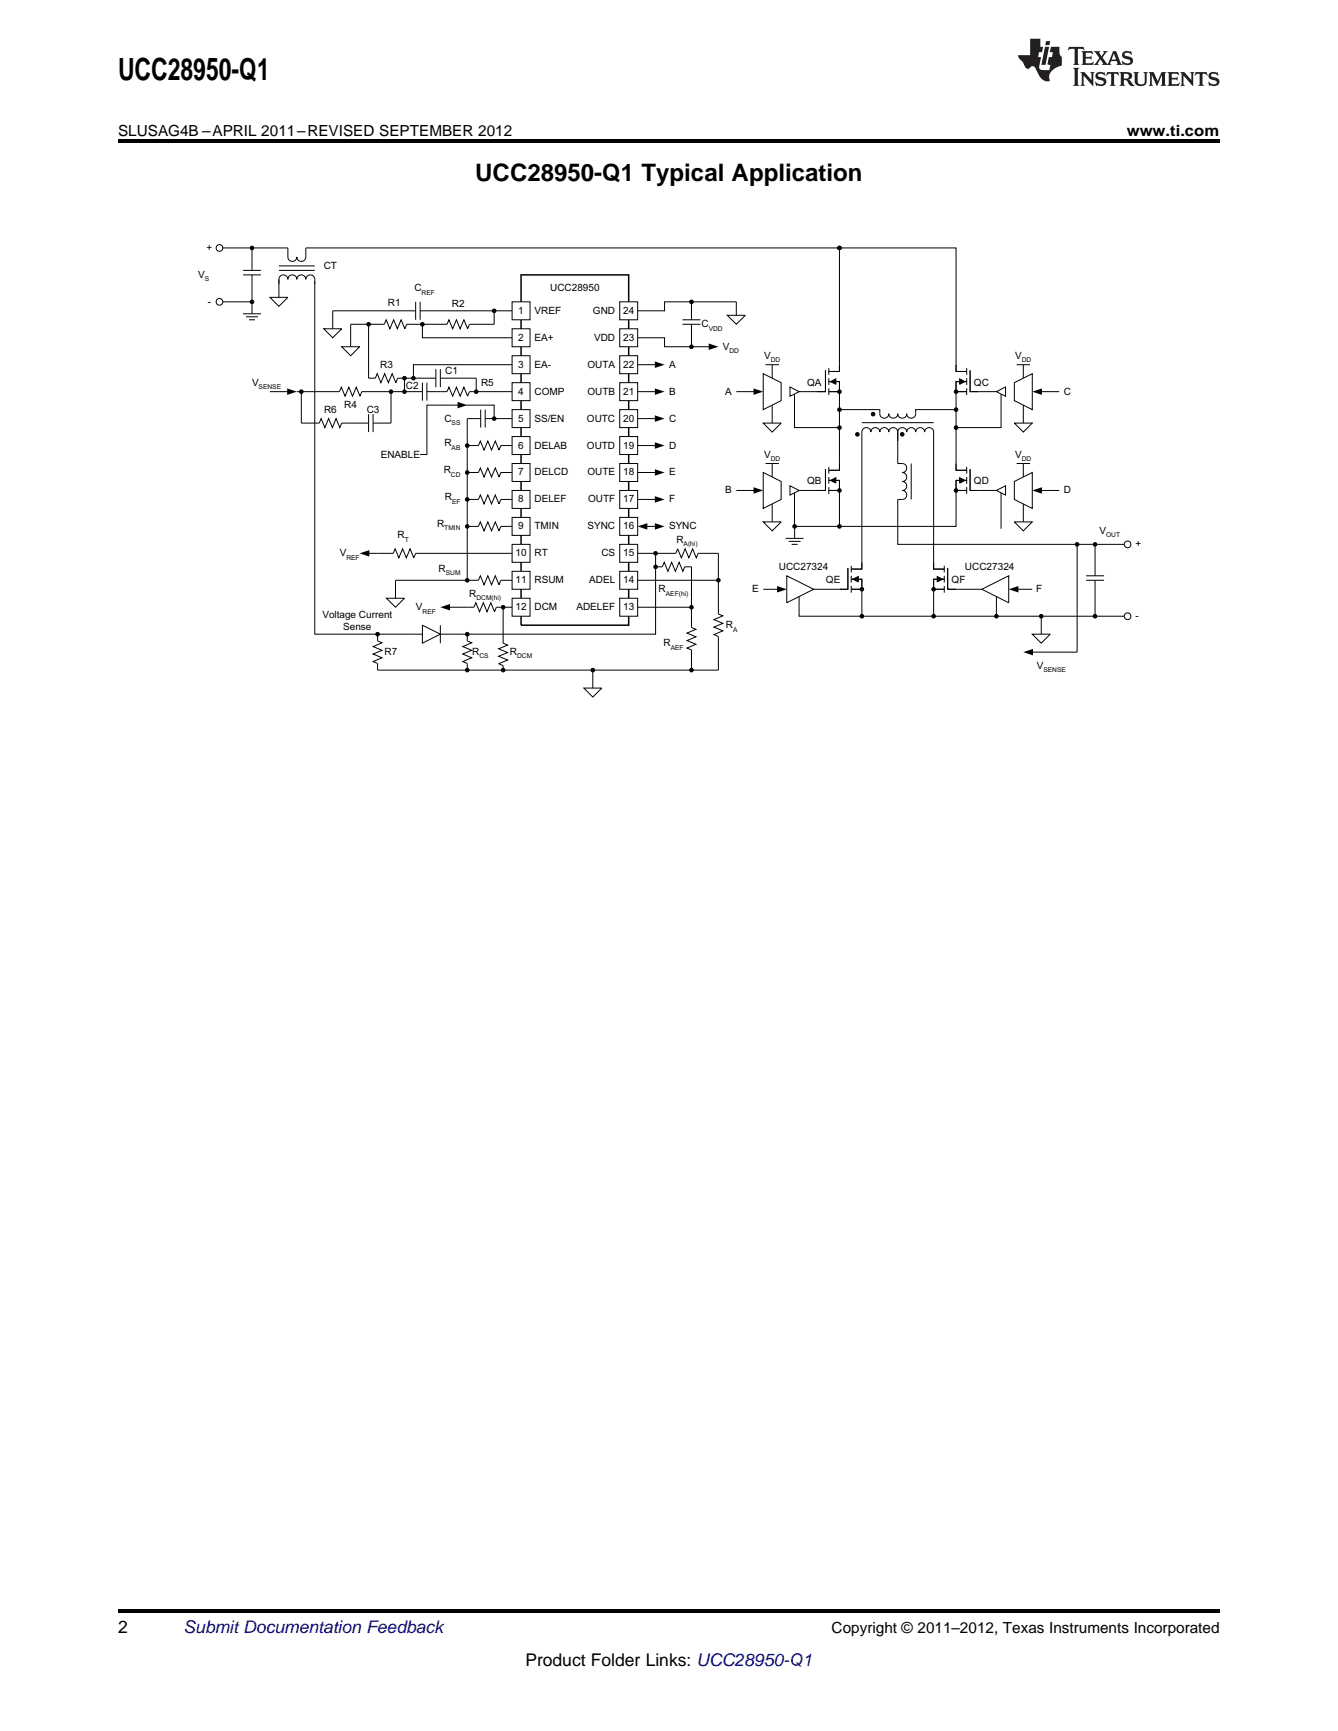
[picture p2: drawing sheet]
<svg xmlns="http://www.w3.org/2000/svg" width="216mm" height="279mm" viewBox="0 0 216 279" stroke-linecap="round" stroke-linejoin="round" font-family="sans-serif">
<path d="M84.1 44.4h17.3v56.5h-17.3z" fill="none" stroke="#010202" stroke-width=".24"/>
<path d="M82.6 48.7h2.9v2.9h-2.9z" fill-rule="evenodd" fill="#fff"/>
<path d="M82.6 48.7h2.9v2.9h-2.9z" fill="none" stroke="#010202" stroke-width=".16"/>
<path d="M82.6 53.1h2.9v2.9h-2.9z" fill-rule="evenodd" fill="#fff"/>
<path d="M82.6 53.1h2.9v2.9h-2.9z" fill="none" stroke="#010202" stroke-width=".16"/>
<path d="M82.6 57.4h2.9v2.9h-2.9z" fill-rule="evenodd" fill="#fff"/>
<path d="M82.6 57.4h2.9v2.9h-2.9z" fill="none" stroke="#010202" stroke-width=".16"/>
<path d="M82.6 61.8h2.9v2.9h-2.9z" fill-rule="evenodd" fill="#fff"/>
<path d="M82.6 61.8h2.9v2.9h-2.9z" fill="none" stroke="#010202" stroke-width=".16"/>
<path d="M82.6 66.1h2.9v2.9h-2.9z" fill-rule="evenodd" fill="#fff"/>
<path d="M82.6 66.1h2.9v2.9h-2.9z" fill="none" stroke="#010202" stroke-width=".16"/>
<path d="M82.6 70.5h2.9v2.9h-2.9z" fill-rule="evenodd" fill="#fff"/>
<path d="M82.6 70.5h2.9v2.9h-2.9z" fill="none" stroke="#010202" stroke-width=".16"/>
<path d="M82.6 74.8h2.9v2.9h-2.9z" fill-rule="evenodd" fill="#fff"/>
<path d="M82.6 74.8h2.9v2.9h-2.9z" fill="none" stroke="#010202" stroke-width=".16"/>
<path d="M82.6 79.2h2.9v2.9h-2.9z" fill-rule="evenodd" fill="#fff"/>
<path d="M82.6 79.2h2.9v2.9h-2.9z" fill="none" stroke="#010202" stroke-width=".16"/>
<path d="M82.6 83.5h2.9v2.9h-2.9z" fill-rule="evenodd" fill="#fff"/>
<path d="M82.6 83.5h2.9v2.9h-2.9z" fill="none" stroke="#010202" stroke-width=".16"/>
<path d="M82.6 87.9h2.9v2.9h-2.9z" fill-rule="evenodd" fill="#fff"/>
<path d="M82.6 87.9h2.9v2.9h-2.9z" fill="none" stroke="#010202" stroke-width=".16"/>
<path d="M82.6 92.2h2.9v2.9h-2.9z" fill-rule="evenodd" fill="#fff"/>
<path d="M82.6 92.2h2.9v2.9h-2.9z" fill="none" stroke="#010202" stroke-width=".16"/>
<path d="M82.6 96.6h2.9v2.9h-2.9z" fill-rule="evenodd" fill="#fff"/>
<path d="M75.4 71.9h1.8l.3-.7 .6 1.4 .6-1.4 .6 1.4 .6-1.4 .6 1.4 .3-.7h1.8M75.4 76.3h1.8l.3-.8 .6 1.5 .6-1.5 .6 1.5 .6-1.5 .6 1.5 .3-.7h1.8M82.6 96.6h2.9v2.9h-2.9z" fill="none" stroke="#010202" stroke-width=".16"/>
<path d="M100 48.7h2.9v2.9h-2.9z" fill-rule="evenodd" fill="#fff"/>
<path d="M100 48.7h2.9v2.9h-2.9z" fill="none" stroke="#010202" stroke-width=".16"/>
<path d="M100 53.1h2.9v2.9h-2.9z" fill-rule="evenodd" fill="#fff"/>
<path d="M100 53.1h2.9v2.9h-2.9z" fill="none" stroke="#010202" stroke-width=".16"/>
<path d="M100 57.4h2.9v2.9h-2.9z" fill-rule="evenodd" fill="#fff"/>
<path d="M100 57.4h2.9v2.9h-2.9z" fill="none" stroke="#010202" stroke-width=".16"/>
<path d="M100 61.8h2.9v2.9h-2.9z" fill-rule="evenodd" fill="#fff"/>
<path d="M100 61.8h2.9v2.9h-2.9z" fill="none" stroke="#010202" stroke-width=".16"/>
<path d="M100 66.1h2.9v2.9h-2.9z" fill-rule="evenodd" fill="#fff"/>
<path d="M100 66.1h2.9v2.9h-2.9z" fill="none" stroke="#010202" stroke-width=".16"/>
<path d="M100 70.5h2.9v2.9h-2.9z" fill-rule="evenodd" fill="#fff"/>
<path d="M100 70.5h2.9v2.9h-2.9z" fill="none" stroke="#010202" stroke-width=".16"/>
<path d="M100 74.8h2.9v2.9h-2.9z" fill-rule="evenodd" fill="#fff"/>
<path d="M100 74.8h2.9v2.9h-2.9z" fill="none" stroke="#010202" stroke-width=".16"/>
<path d="M100 79.2h2.9v2.9h-2.9z" fill-rule="evenodd" fill="#fff"/>
<path d="M100 79.2h2.9v2.9h-2.9z" fill="none" stroke="#010202" stroke-width=".16"/>
<path d="M100 83.5h2.9v2.9h-2.9z" fill-rule="evenodd" fill="#fff"/>
<path d="M100 83.5h2.9v2.9h-2.9z" fill="none" stroke="#010202" stroke-width=".16"/>
<path d="M100 87.9h2.9v2.9h-2.9z" fill-rule="evenodd" fill="#fff"/>
<path d="M100 87.9h2.9v2.9h-2.9z" fill="none" stroke="#010202" stroke-width=".16"/>
<path d="M100 92.2h2.9v2.9h-2.9z" fill-rule="evenodd" fill="#fff"/>
<path d="M100 92.2h2.9v2.9h-2.9z" fill="none" stroke="#010202" stroke-width=".16"/>
<path d="M100 96.6h2.9v2.9h-2.9z" fill-rule="evenodd" fill="#fff"/>
<path d="M60.9 89.3h2.6l.3-.7 .6 1.4 .6-1.4 .6 1.4 .6-1.4 .6 1.4 .3-.7h15.5M75.4 80.6h1.8l.3-.7 .6 1.4 .6-1.4 .6 1.4 .6-1.4 .6 1.4 .3-.7h1.8M75.4 85h1.8l.3-.8 .6 1.5 .6-1.5 .6 1.5 .6-1.5 .6 1.5 .3-.7h1.8M75.4 93.7h1.8l.3-.8 .6 1.5 .6-1.5 .6 1.5 .6-1.5 .6 1.5 .3-.7h1.8M75.4 98h1.1l.3-.7 .6 1.4 .6-1.4 .6 1.4 .6-1.4 .6 1.4 .3-.7h1.1M100 96.6h2.9v2.9h-2.9z" fill="none" stroke="#010202" stroke-width=".16"/>
<circle cx="81.2" cy="98" r=".29" fill="#010202"/>
<g fill="none" stroke="#010202" stroke-width=".16">
<path d="M72.5 98h2.9M81.2 98h1.4"/>
<circle cx="81.2" cy="98" r=".29"/>
</g>
<path d="M71.1 98l1.5-.5v1z" fill="#010202"/>
<path d="M81.2 98v5.8l.7 .3-1.4 .6 1.4 .6-1.4 .6 1.4 .6-1.4 .6 .7 .3v.8" fill="none" stroke="#010202" stroke-width=".16"/>
<circle cx="81.2" cy="108.2" r=".29" fill="#010202"/>
<circle cx="81.2" cy="108.2" r=".29" fill="none" stroke="#010202" stroke-width=".16"/>
<circle cx="75.4" cy="102.4" r=".29" fill="#010202"/>
<g fill="none" stroke="#010202" stroke-width=".16">
<path d="M66.7 102.4h5.8"/>
<circle cx="75.4" cy="102.4" r=".29"/>
</g>
<path d="M68.2 100.9l2.9 1.5-2.9 1.4z" fill="#fff"/>
<path d="M68.2 100.9l2.9 1.5-2.9 1.4zM71.1 100.9v2.9" fill="none" stroke="#010202" stroke-width=".16"/>
<circle cx="60.9" cy="102.4" r=".29" fill="#010202"/>
<g fill="none" stroke="#010202" stroke-width=".16">
<path d="M60.9 102.4v1.1l.7 .3-1.4 .6 1.4 .6-1.4 .6 1.4 .6-1.4 .6 .7 .3v1.1M75.4 102.4v1.1l.7 .3-1.4 .6 1.4 .6-1.4 .6 1.4 .6-1.4 .6 .7 .3v1.1"/>
<circle cx="60.9" cy="102.4" r=".29"/>
</g>
<circle cx="75.4" cy="108.2" r=".29" fill="#010202"/>
<g fill="none" stroke="#010202" stroke-width=".16">
<path d="M60.9 108.2h20.3"/>
<circle cx="75.4" cy="108.2" r=".29"/>
</g>
<circle cx="75.4" cy="71.9" r=".29" fill="#010202"/>
<circle cx="75.4" cy="71.9" r=".29" fill="none" stroke="#010202" stroke-width=".16"/>
<circle cx="75.4" cy="76.3" r=".29" fill="#010202"/>
<circle cx="75.4" cy="76.3" r=".29" fill="none" stroke="#010202" stroke-width=".16"/>
<circle cx="75.4" cy="80.6" r=".29" fill="#010202"/>
<circle cx="75.4" cy="80.6" r=".29" fill="none" stroke="#010202" stroke-width=".16"/>
<circle cx="75.4" cy="85" r=".29" fill="#010202"/>
<circle cx="75.4" cy="85" r=".29" fill="none" stroke="#010202" stroke-width=".16"/>
<circle cx="75.4" cy="93.7" r=".29" fill="#010202"/>
<g fill="none" stroke="#010202" stroke-width=".16">
<path d="M75.4 71.9v21.8"/>
<circle cx="75.4" cy="93.7" r=".29"/>
</g>
<circle cx="105.8" cy="89.3" r=".29" fill="#010202"/>
<circle cx="105.8" cy="89.3" r=".29" fill="none" stroke="#010202" stroke-width=".16"/>
<circle cx="105.8" cy="91.5" r=".29" fill="#010202"/>
<g fill="none" stroke="#010202" stroke-width=".16">
<path d="M105.8 91.5v10.9h-30.4M105.8 91.5h1.1l.3-.7 .6 1.4 .6-1.4 .6 1.4 .6-1.4 .6 1.4 .3-.7h1.1M115.9 89.3h-3.2l-.3 .7-.6-1.4-.6 1.4-.6-1.4-.7 1.4-.6-1.4-.3 .7h-3.2v2.2"/>
<circle cx="105.8" cy="91.5" r=".29"/>
</g>
<circle cx="115.9" cy="93.7" r=".29" fill="#010202"/>
<circle cx="115.9" cy="93.7" r=".29" fill="none" stroke="#010202" stroke-width=".16"/>
<circle cx="111.6" cy="98" r=".29" fill="#010202"/>
<g fill="none" stroke="#010202" stroke-width=".16">
<path d="M102.9 93.7h13M102.9 98h8.7M102.9 89.3h2.9M102.9 80.6h2.9M111.6 91.5v9.8l.7 .3-1.4 .6 1.4 .6-1.4 .6 1.4 .6-1.4 .6 .7 .3v3.3M115.9 89.3v9.8l.7 .3-1.4 .6 1.4 .6-1.4 .6 1.4 .6-1.4 .6 .7 .3v5.5"/>
<circle cx="111.6" cy="98" r=".29"/>
</g>
<path d="M105.7 80.1l1.5 .5-1.5 .5z" fill="#010202"/>
<path d="M102.9 76.3h2.9" fill="none" stroke="#010202" stroke-width=".16"/>
<path d="M105.7 75.7l1.5 .6-1.5 .5z" fill="#010202"/>
<path d="M102.9 71.9h2.9" fill="none" stroke="#010202" stroke-width=".16"/>
<path d="M105.7 71.4l1.5 .5-1.5 .5z" fill="#010202"/>
<path d="M102.9 67.6h2.9" fill="none" stroke="#010202" stroke-width=".16"/>
<path d="M105.7 67l1.5 .6-1.5 .5z" fill="#010202"/>
<path d="M102.9 63.2h2.9" fill="none" stroke="#010202" stroke-width=".16"/>
<path d="M105.7 62.7l1.5 .5-1.5 .5z" fill="#010202"/>
<path d="M102.9 58.9h2.9" fill="none" stroke="#010202" stroke-width=".16"/>
<path d="M105.7 58.3l1.5 .6-1.5 .5z" fill="#010202"/>
<path d="M110.1 52.3h2.9M110.1 51.6h2.9M111.6 48.7v2.9M111.6 52.3v3.7" fill="none" stroke="#010202" stroke-width=".16"/>
<circle cx="111.6" cy="48.7" r=".29" fill="#010202"/>
<circle cx="111.6" cy="48.7" r=".29" fill="none" stroke="#010202" stroke-width=".16"/>
<circle cx="111.6" cy="56" r=".29" fill="#010202"/>
<g fill="none" stroke="#010202" stroke-width=".16">
<path d="M102.9 54.5h4.3v1.5h7.3M111.6 48.7h-4.4v1.5h-4.3"/>
<circle cx="111.6" cy="56" r=".29"/>
</g>
<path d="M114.4 55.4l1.5 .6-1.5 .5z" fill="#010202"/>
<path d="M117.4 50.9h2.9l-1.5 1.4z" fill="#fff"/>
<path d="M111.6 48.7h7.2v2.2M117.4 50.9h2.9l-1.5 1.4zM104.3 85h1.5" fill="none" stroke="#010202" stroke-width=".16"/>
<g fill="#010202">
<path d="M102.9 85l1.6-.6v1.1z"/>
<path d="M105.7 84.4l1.5 .6-1.5 .5z"/>
</g>
<path d="M62.4 96.6h2.9l-1.5 1.4z" fill="#fff"/>
<path d="M62.4 96.6h2.9l-1.5 1.4zM75.4 93.7h-11.6v2.9" fill="none" stroke="#010202" stroke-width=".16"/>
<circle cx="79.7" cy="67.6" r=".29" fill="#010202"/>
<g fill="none" stroke="#010202" stroke-width=".16">
<path d="M75.4 67.6h2.2M77.6 66.1v2.9M78.3 66.1v2.9M78.3 67.6h1.4"/>
<circle cx="79.7" cy="67.6" r=".29"/>
</g>
<circle cx="76.8" cy="63.2" r=".29" fill="#010202"/>
<g fill="none" stroke="#010202" stroke-width=".16">
<path d="M71.1 65.4h2.9"/>
<circle cx="76.8" cy="63.2" r=".29"/>
</g>
<path d="M73.8 64.9l1.6 .5-1.6 .5z" fill="#010202"/>
<path d="M65.3 63.2h2.9M68.2 61.8v2.9M68.9 63.2h3.2l.3-.7 .6 1.4 .6-1.4 .6 1.4 .7-1.4 .6 1.4 .3-.7h6.8M68.9 61.8v2.9M75.2 65.4h4.5v2.2h2.9M75.4 67.6v4.3" fill="none" stroke="#010202" stroke-width=".16"/>
<circle cx="65.3" cy="63.2" r=".29" fill="#010202"/>
<circle cx="65.3" cy="63.2" r=".29" fill="none" stroke="#010202" stroke-width=".16"/>
<circle cx="65.3" cy="61" r=".29" fill="#010202"/>
<circle cx="65.3" cy="61" r=".29" fill="none" stroke="#010202" stroke-width=".16"/>
<circle cx="66.7" cy="61" r=".29" fill="#010202"/>
<g fill="none" stroke="#010202" stroke-width=".16">
<path d="M70.3 59.6v2.9M71.1 59.6v2.9M82.6 58.9h-15.9v2.1M59.5 61h1.1l.3-.7 .6 1.5 .6-1.5 .6 1.5 .6-1.5 .6 1.5 .3-.8h6.1M65.3 61v2.2h-6.9l-.3 .7-.6-1.4-.6 1.4-.6-1.4-.6 1.4-.6-1.4-.3 .7h-6.9M71.1 61h5.7v2.2"/>
<circle cx="66.7" cy="61" r=".29"/>
</g>
<circle cx="79.7" cy="50.2" r=".29" fill="#010202"/>
<g fill="none" stroke="#010202" stroke-width=".16">
<path d="M53.7 50.2h13.4M67.1 48.7v2.9M67.8 50.2h12h-.1l.1 .1h-.1l.1 .1h-.1v1.9h-3.9l-.3 .8-.6-1.5-.7 1.5-.6-1.5-.6 1.5-.6-1.5-.3 .7h-3.9M67.8 48.7v2.9"/>
<circle cx="79.7" cy="50.2" r=".29"/>
</g>
<circle cx="68.2" cy="52.3" r=".29" fill="#010202"/>
<g fill="none" stroke="#010202" stroke-width=".16">
<path d="M59.5 52.3h2.5l.3-.7 .6 1.5 .6-1.5 .6 1.5 .6-1.5 .6 1.5 .3-.8h2.6v2.2h14.4"/>
<circle cx="68.2" cy="52.3" r=".29"/>
</g>
<circle cx="59.5" cy="52.3" r=".29" fill="#010202"/>
<g fill="none" stroke="#010202" stroke-width=".16">
<path d="M59.5 52.3v8.7M79.7 50.2h2.9"/>
<circle cx="59.5" cy="52.3" r=".29"/>
</g>
<path d="M52.2 53.1h2.9l-1.4 1.4z" fill="#fff"/>
<path d="M52.2 53.1h2.9l-1.4 1.4zM53.7 50.2v2.9M56.6 52.3h2.9M43.6 63.2h2.9" fill="none" stroke="#010202" stroke-width=".16"/>
<g fill="#010202">
<path d="M46.3 62.7l1.6 .5-1.6 .5z"/>
<circle cx="95.7" cy="108.2" r=".29"/>
</g>
<circle cx="95.7" cy="108.2" r=".29" fill="none" stroke="#010202" stroke-width=".16"/>
<circle cx="111.6" cy="108.2" r=".29" fill="#010202"/>
<g fill="none" stroke="#010202" stroke-width=".16">
<path d="M81.2 108.2h34.7"/>
<circle cx="111.6" cy="108.2" r=".29"/>
</g>
<path d="M94.2 111.1h2.9l-1.4 1.4z" fill="#fff"/>
<path d="M45 45.8a1.43 1.43 0 0 1 .1-1.2 .73 .73 0 0 1 .9-.2 .73 .73 0 0 1 .5 .7 .72 .72 0 0 1 .7-.7 .72 .72 0 0 1 .7 .7 .72 .72 0 0 1 .7-.7 .72 .72 0 0 1 .7 .7 .72 .72 0 0 1 .8-.7 .72 .72 0 0 1 .7 .7v.7M45 42.9h5.8M45 43.6h5.8M46.5 40v1.5a.72 .72 0 0 0 .7 .7 .72 .72 0 0 0 .7-.7 .72 .72 0 0 0 .7 .7 .72 .72 0 0 0 .7-.7v-1.5M94.2 111.1h2.9l-1.4 1.4zM95.7 108.2v2.9" fill="none" stroke="#010202" stroke-width=".16"/>
<circle cx="40.7" cy="40" r=".29" fill="#010202"/>
<g fill="none" stroke="#010202" stroke-width=".16">
<path d="M39.2 44.4h2.9M39.2 43.6h2.9M39.2 50.7h2.9M39.7 51.1h1.9M40.2 51.6h.9M40.7 40v3.6M40.7 44.4v6.3"/>
<circle cx="40.7" cy="40" r=".29"/>
</g>
<circle cx="40.7" cy="48.7" r=".29" fill="#010202"/>
<circle cx="40.7" cy="48.7" r=".29" fill="none" stroke="#010202" stroke-width=".16"/>
<circle cx="35.4" cy="48.7" r=".54" fill="#fff"/>
<g fill="none" stroke="#010202" stroke-width=".16">
<path d="M36 48.7h4.7"/>
<circle cx="35.4" cy="48.7" r=".54"/>
</g>
<circle cx="35.4" cy="40" r=".54" fill="#fff"/>
<g fill="none" stroke="#010202" stroke-width=".16">
<path d="M36 40h10.5"/>
<circle cx="35.4" cy="40" r=".54"/>
</g>
<path d="M43.6 48h2.9l-1.5 1.4z" fill="#fff"/>
<path d="M43.6 48h2.9l-1.5 1.4zM45 45.1v2.9M50.8 45.5v56.9h10.1" fill="none" stroke="#010202" stroke-width=".16"/>
<circle cx="135.5" cy="40" r=".29" fill="#010202"/>
<g fill="none" stroke="#010202" stroke-width=".16">
<path d="M49.3 40h86.2v18.9"/>
<circle cx="135.5" cy="40" r=".29"/>
</g>
<circle cx="135.5" cy="40" r=".29" fill="#010202"/>
<circle cx="135.5" cy="40" r=".29" fill="none" stroke="#010202" stroke-width=".16"/>
<path d="M123.2 60.3l2.8 1.5v2.9l-2.8 1.4z" fill-rule="evenodd" fill="#fff"/>
<path d="M123.2 60.3l2.8 1.5v2.9l-2.8 1.4z" fill="none" stroke="#010202" stroke-width=".16"/>
<path d="M127.5 62.5l1.5 .7-1.5 .8z" fill="#fff"/>
<path d="M118.8 63.2h2.9M127.5 62.5l1.5 .7-1.5 .8z" fill="none" stroke="#010202" stroke-width=".16"/>
<path d="M121.6 62.7l1.6 .5-1.6 .5z" fill="#010202"/>
<path d="M123.5 58.9h2.2M124.6 58.9v2.1" fill="none" stroke="#010202" stroke-width=".16"/>
<path d="M123.2 68.3h2.8l-1.4 1.4z" fill="#fff"/>
<path d="M123.2 68.3h2.8l-1.4 1.4zM124.6 65.4v2.9" fill="none" stroke="#010202" stroke-width=".16"/>
<path d="M134 61.6l.9-.4v.8z" fill="#010202"/>
<path d="M133.2 59.8v3.4h-1.4M133.7 59.4v1.1M135.5 58.9v1.1h-1.8M133.7 61.6h1.8v1.6h-1.8M133.7 61v1.1M133.7 62.7v1.1M134 61.6l.9-.4v.8z" fill="none" stroke="#010202" stroke-width=".16"/>
<circle cx="135.5" cy="63.2" r=".29" fill="#010202"/>
<circle cx="135.5" cy="63.2" r=".29" fill="none" stroke="#010202" stroke-width=".16"/>
<circle cx="135.5" cy="66.1" r=".29" fill="#010202"/>
<circle cx="135.5" cy="66.1" r=".29" fill="none" stroke="#010202" stroke-width=".16"/>
<circle cx="135.5" cy="69" r=".29" fill="#010202"/>
<g fill="none" stroke="#010202" stroke-width=".16">
<path d="M128.9 63.2h2.9M135.5 63.2v5.8h-7.3v-5.4"/>
<circle cx="135.5" cy="69" r=".29"/>
</g>
<path d="M123.2 76.3l2.8 1.4v2.9l-2.8 1.5z" fill-rule="evenodd" fill="#fff"/>
<path d="M123.2 76.3l2.8 1.4v2.9l-2.8 1.5z" fill="none" stroke="#010202" stroke-width=".16"/>
<path d="M127.5 78.4l1.5 .8-1.5 .7z" fill="#fff"/>
<path d="M118.8 79.2h2.9M127.5 78.4l1.5 .8-1.5 .7z" fill="none" stroke="#010202" stroke-width=".16"/>
<path d="M121.6 78.6l1.6 .6-1.6 .5z" fill="#010202"/>
<path d="M123.5 74.8h2.2M124.6 74.8v2.2" fill="none" stroke="#010202" stroke-width=".16"/>
<path d="M123.2 84.2h2.8l-1.4 1.5z" fill="#fff"/>
<path d="M123.2 84.2h2.8l-1.4 1.5zM124.6 81.3v2.9" fill="none" stroke="#010202" stroke-width=".16"/>
<path d="M134 77.5l.9-.4v.9z" fill="#010202"/>
<path d="M133.2 75.7v3.5h-1.4M133.7 77.5h1.8v1.7h-1.8M133.7 75.4v1M133.7 77v1.1M133.7 78.6v1.1M134 77.5l.9-.4v.9zM135.5 74.8v1.1h-1.8" fill="none" stroke="#010202" stroke-width=".16"/>
<circle cx="135.5" cy="79.2" r=".29" fill="#010202"/>
<circle cx="135.5" cy="79.2" r=".29" fill="none" stroke="#010202" stroke-width=".16"/>
<circle cx="135.5" cy="85" r=".29" fill="#010202"/>
<g fill="none" stroke="#010202" stroke-width=".16">
<path d="M128.9 79.2h2.9M135.5 79.2v5.8h-7.3v-5.5"/>
<circle cx="135.5" cy="85" r=".29"/>
</g>
<circle cx="128.2" cy="85" r=".29" fill="#010202"/>
<g fill="none" stroke="#010202" stroke-width=".16">
<path d="M135.5 69v5.8M126.8 86.9h2.9M127.3 87.4h1.9M127.7 87.9h1M128.2 85v1.9"/>
<circle cx="128.2" cy="85" r=".29"/>
</g>
<path d="M163.7 61.8l2.9-1.5v5.8l-2.9-1.4z" fill-rule="evenodd" fill="#fff"/>
<path d="M163.7 61.8l2.9-1.5v5.8l-2.9-1.4z" fill="none" stroke="#010202" stroke-width=".16"/>
<path d="M160.8 63.2l1.5-.7v1.5z" fill="#fff"/>
<path d="M160.8 63.2l1.5-.7v1.5zM168 63.2h2.9" fill="none" stroke="#010202" stroke-width=".16"/>
<path d="M166.6 63.2l1.5-.5v1z" fill="#010202"/>
<path d="M164 58.9h2.2M165.1 58.9v2.1" fill="none" stroke="#010202" stroke-width=".16"/>
<path d="M163.7 68.3h2.9l-1.5 1.4z" fill="#fff"/>
<path d="M163.7 68.3h2.9l-1.5 1.4zM165.1 65.4v2.9" fill="none" stroke="#010202" stroke-width=".16"/>
<path d="M154.8 61.2l.9 .4-.9 .4z" fill="#010202"/>
<path d="M154.3 58.9v1.1h1.7M156 59.4v1.1M156.5 59.8v3.4h1.4M154.8 61.2l.9 .4-.9 .4zM156 61.6h-1.7v1.6h1.7M156 61v1.1M156 62.7v1.1" fill="none" stroke="#010202" stroke-width=".16"/>
<circle cx="154.3" cy="63.2" r=".29" fill="#010202"/>
<circle cx="154.3" cy="63.2" r=".29" fill="none" stroke="#010202" stroke-width=".16"/>
<circle cx="154.3" cy="66.1" r=".29" fill="#010202"/>
<circle cx="154.3" cy="66.1" r=".29" fill="none" stroke="#010202" stroke-width=".16"/>
<circle cx="154.3" cy="69" r=".29" fill="#010202"/>
<g fill="none" stroke="#010202" stroke-width=".16">
<path d="M154.3 63.2v5.8h7.2v-5.4"/>
<circle cx="154.3" cy="69" r=".29"/>
</g>
<path d="M163.7 77.7l2.9-1.4v5.8l-2.9-1.5z" fill-rule="evenodd" fill="#fff"/>
<path d="M163.7 77.7l2.9-1.4v5.8l-2.9-1.5z" fill="none" stroke="#010202" stroke-width=".16"/>
<path d="M160.8 79.2l1.5-.8v1.5z" fill="#fff"/>
<path d="M160.8 79.2l1.5-.8v1.5zM168 79.2h2.9" fill="none" stroke="#010202" stroke-width=".16"/>
<path d="M166.6 79.2l1.5-.6v1.1z" fill="#010202"/>
<path d="M164 74.8h2.2M165.1 74.8v2.2" fill="none" stroke="#010202" stroke-width=".16"/>
<path d="M163.7 84.2h2.9l-1.5 1.5z" fill="#fff"/>
<path d="M163.7 84.2h2.9l-1.5 1.5zM165.1 81.3v2.9" fill="none" stroke="#010202" stroke-width=".16"/>
<path d="M154.8 77.1l.9 .4-.9 .5z" fill="#010202"/>
<path d="M154.3 74.8v1.1h1.7M154.8 77.1l.9 .4-.9 .5zM156 77.5h-1.7v1.7h1.7M156 75.4v1M156 77v1.1M156 78.6v1.1M156.5 75.7v3.5h1.4" fill="none" stroke="#010202" stroke-width=".16"/>
<circle cx="154.3" cy="79.2" r=".29" fill="#010202"/>
<g fill="none" stroke="#010202" stroke-width=".16">
<path d="M139.1 68.2h11.5M142 66a1.44 1.44 0 0 0 .1 1.2 .73 .73 0 0 0 .8 .3 .73 .73 0 0 0 .5-.7 .72 .72 0 0 0 .7 .7 .72 .72 0 0 0 .8-.7 .72 .72 0 0 0 .7 .7 .72 .72 0 0 0 .7-.7 .72 .72 0 0 0 .7 .7 .72 .72 0 0 0 .8-.7v-.8M144.9 69.7a.72 .72 0 0 0-.8-.7 .72 .72 0 0 0-.7 .7 .72 .72 0 0 0-.7-.7 .72 .72 0 0 0-.7 .7 .72 .72 0 0 0-.8-.7 .72 .72 0 0 0-.7 .7 .72 .72 0 0 0-.7-.7 .72 .72 0 0 0-.7 .7v1.5M144.9 69.7a.72 .72 0 0 1 .7-.7 .72 .72 0 0 1 .7 .7 .72 .72 0 0 1 .7-.7 .72 .72 0 0 1 .8 .7 .72 .72 0 0 1 .7-.7 .72 .72 0 0 1 .7 .7 .72 .72 0 0 1 .7-.7 .72 .72 0 0 1 .7 .7v1.5M144.9 74.8a1.47 1.47 0 0 1 1.1 .2 .73 .73 0 0 1 .3 .8 .73 .73 0 0 1-.7 .5 .72 .72 0 0 1 .7 .7 .72 .72 0 0 1-.7 .7 .72 .72 0 0 1 .7 .7 .72 .72 0 0 1-.7 .8 .72 .72 0 0 1 .7 .7 .72 .72 0 0 1-.7 .7h-.7M144.9 69.7v1.5M147 74.8v5.8M154.3 79.2v5.8h-18.8M154.3 69v5.8M157.9 63.2h2.9M157.9 79.2h2.9M161.5 79.5v5.8"/>
<circle cx="154.3" cy="79.2" r=".29"/>
</g>
<circle cx="140.9" cy="66.8" r=".29" fill="#010202"/>
<circle cx="140.9" cy="66.8" r=".29" fill="none" stroke="#010202" stroke-width=".16"/>
<circle cx="138.3" cy="70.1" r=".29" fill="#010202"/>
<circle cx="138.3" cy="70.1" r=".29" fill="none" stroke="#010202" stroke-width=".16"/>
<circle cx="145.6" cy="70.1" r=".29" fill="#010202"/>
<g fill="none" stroke="#010202" stroke-width=".16">
<path d="M135.5 40h18.8v18.9M135.5 66.1h6.5M144.9 71.2v3.6M147.8 66.1h6.5M127 92.9l4.3 2.2-4.3 2.2z"/>
<circle cx="145.6" cy="70.1" r=".29"/>
</g>
<path d="M137.6 93.5l.9-.4v.8z" fill="#010202"/>
<path d="M136.8 91.7v3.4h-1.3M137.4 93.5h1.7v1.6h-1.7M137.4 91.3v1.1M137.4 92.9v1.1M137.4 94.6v1.1M137.6 93.5l.9-.4v.8zM139.1 90.8v1.1h-1.7" fill="none" stroke="#010202" stroke-width=".16"/>
<circle cx="139.1" cy="95.1" r=".29" fill="#010202"/>
<g fill="none" stroke="#010202" stroke-width=".16">
<path d="M131.3 95.1h4.2"/>
<circle cx="139.1" cy="95.1" r=".29"/>
</g>
<circle cx="139.1" cy="99.5" r=".29" fill="#010202"/>
<g fill="none" stroke="#010202" stroke-width=".16">
<path d="M139.1 95.1v4.4h-10.2v-3.2M158.4 95.1l4.4-2.2v4.4z"/>
<circle cx="139.1" cy="99.5" r=".29"/>
</g>
<path d="M151.2 93.1l.9 .4-.9 .4z" fill="#010202"/>
<path d="M150.6 90.8v1.1h1.8M151.2 93.1l.9 .4-.9 .4zM152.4 93.5h-1.8v1.6h1.8M152.4 91.3v1.1M152.4 92.9v1.1M152.4 94.6v1.1M152.9 91.7v3.4h1.4" fill="none" stroke="#010202" stroke-width=".16"/>
<circle cx="150.6" cy="95.1" r=".29" fill="#010202"/>
<g fill="none" stroke="#010202" stroke-width=".16">
<path d="M154.3 95.1h4.1"/>
<circle cx="150.6" cy="95.1" r=".29"/>
</g>
<circle cx="150.6" cy="99.5" r=".29" fill="#010202"/>
<g fill="none" stroke="#010202" stroke-width=".16">
<path d="M150.6 95.1v4.4h10.2"/>
<circle cx="150.6" cy="99.5" r=".29"/>
</g>
<circle cx="160.8" cy="99.5" r=".29" fill="#010202"/>
<g fill="none" stroke="#010202" stroke-width=".16">
<path d="M123.2 95.1h2.3M160.8 96.3v3.2"/>
<circle cx="160.8" cy="99.5" r=".29"/>
</g>
<path d="M125.4 94.6l1.6 .5-1.6 .5z" fill="#010202"/>
<path d="M164.2 95.1h2.4" fill="none" stroke="#010202" stroke-width=".16"/>
<g fill="#010202">
<path d="M162.8 95.1l1.5-.5v1z"/>
<circle cx="168" cy="99.5" r=".29"/>
</g>
<circle cx="168" cy="99.5" r=".29" fill="none" stroke="#010202" stroke-width=".16"/>
<path d="M166.6 102.4h2.9l-1.5 1.4z" fill="#fff"/>
<path d="M168 99.5v2.9M166.6 102.4h2.9l-1.5 1.4z" fill="none" stroke="#010202" stroke-width=".16"/>
<circle cx="173.8" cy="87.9" r=".29" fill="#010202"/>
<circle cx="173.8" cy="87.9" r=".29" fill="none" stroke="#010202" stroke-width=".16"/>
<circle cx="176.7" cy="87.9" r=".29" fill="#010202"/>
<circle cx="176.7" cy="87.9" r=".29" fill="none" stroke="#010202" stroke-width=".16"/>
<circle cx="176.7" cy="99.5" r=".29" fill="#010202"/>
<g fill="none" stroke="#010202" stroke-width=".16">
<path d="M175.3 93.7h2.8M175.3 92.9h2.8M176.7 87.9v5M176.7 93.7v5.8"/>
<circle cx="176.7" cy="99.5" r=".29"/>
</g>
<circle cx="181.9" cy="87.9" r=".54" fill="#fff"/>
<g fill="none" stroke="#010202" stroke-width=".16">
<path d="M176.7 87.9h4.7"/>
<circle cx="181.9" cy="87.9" r=".54"/>
</g>
<circle cx="181.9" cy="99.5" r=".54" fill="#fff"/>
<g fill="none" stroke="#010202" stroke-width=".16">
<path d="M176.7 99.5h4.7M166.6 105.3h7.2"/>
<circle cx="181.9" cy="99.5" r=".54"/>
</g>
<path d="M165.1 105.3l1.6-.6v1.1z" fill="#010202"/>
<path d="M139.1 71.2v19.6M150.6 71.2v19.6M139.1 99.5h11.5M144.9 80.6v7.3h28.9M160.8 99.5h15.9M173.8 87.9h2.9M173.8 87.9v17.4" fill="none" stroke="#010202" stroke-width=".16"/>
<path d="M55.1 56h2.9l-1.4 1.4z" fill="#fff"/>
<path d="M55.1 56h2.9l-1.4 1.4zM56.6 52.3v3.7" fill="none" stroke="#010202" stroke-width=".16"/>
<circle cx="63.1" cy="63.2" r=".29" fill="#010202"/>
<circle cx="63.1" cy="63.2" r=".29" fill="none" stroke="#010202" stroke-width=".16"/>
<circle cx="48.6" cy="63.2" r=".29" fill="#010202"/>
<g fill="none" stroke="#010202" stroke-width=".16">
<path d="M48.6 63.2v5.1h2.9l.3-.7 .6 1.4 .6-1.4 .6 1.4 .6-1.4 .6 1.4 .3-.7h4.4M59.5 66.8v2.9M60.2 66.8v2.9M63.1 63.2v5.1h-2.9M71.1 65.4h-2.2v8h-1.1M59.5 89.3h1.4M60.9 102.4h5.8M72.5 102.4h2.9"/>
<circle cx="48.6" cy="63.2" r=".29"/>
</g>
<path d="M58 89.3l1.6-.5v1z" fill="#010202"/>
<g fill="#231f20">
<path d="M172.5 7.6l-.1 .5a1 1 0 0 1 1-.2v2.2l-.2 .4h.9l-.2-.4 .1-2.2a.99 .99 0 0 1 1 .2l-.2-.5zM174.5 8.3l.2 .3v1.5l-.2 .4h1.8l.2-.6a1.12 1.12 0 0 1-1.3 .3v-.8h.6l.3 .2v-.6l-.3 .2h-.6v-.5l.2-.2a.96 .96 0 0 1 1 .3l-.2-.5zM176.5 8.3l.9 1.1-.9 1.1h.8l-.2-.2 .4-.7 .5 .7-.2 .2h1.5l-.2-.2 .2-.4h.9l.1 .4-.2 .2h1l-.3-.3-.7-1.9h-.5l-.9 2-.8-1 .9-1h-.8l.1 .1v.2l-.4 .5-.3-.6 .1-.2zM179.7 8.6l.4 1h-.7zM181.3 8.4a.63 .63 0 0 0-.2 .7 .63 .63 0 0 0 .6 .4l.6 .2 .1 .2a.75 .75 0 0 1-.7 .4 .75 .75 0 0 1-.6-.5l.1 .7 .2-.1a.89 .89 0 0 0 1 0 .89 .89 0 0 0 .4-.9 1.4 1.4 0 0 0-1.2-.5l-.1-.4a1.04 1.04 0 0 1 1.2 .2l-.2-.5-.2 .1-.4-.2zM173.2 10.9l.2 .4v2.2l-.2 .4h1l-.3-.4v-2.2l.3-.4zM174.3 11.6l.3 .4v1.5l-.3 .4h.8l-.2-.4v-1.3l1.5 1.7v-1.9l.2-.4h-.7l.2 .4v.9l-1.1-1.3zM177 11.8a.62 .62 0 0 0-.2 .7 .62 .62 0 0 0 .6 .4l.6 .1 .1 .3a.76 .76 0 0 1-.7 .3 .76 .76 0 0 1-.7-.4l.2 .7 .2-.1a.89 .89 0 0 0 .9 0 .89 .89 0 0 0 .5-.9 1.4 1.4 0 0 0-1.2-.5l-.1-.4a1.04 1.04 0 0 1 1.2 .2l-.2-.6-.2 .1-.5-.1zM178.7 11.6l-.2 .6a.61 .61 0 0 1 .8-.3v1.6l-.2 .4h.9l-.2-.4v-1.6a.78 .78 0 0 1 .8 .3l-.2-.6zM180.6 11.6l.3 .4v1.5l-.3 .4h1l-.2-.2-.1-.8h.3a.93 .93 0 0 1 .6 .8 .61 .61 0 0 0 .9 .1l-.3-.1-.4-.7-.3-.2a.58 .58 0 0 0 .6-.5 .58 .58 0 0 0-.5-.6zM181.4 11.9h.1a.45 .45 0 0 1 .5 .1 .45 .45 0 0 1 .1 .5l-.1 .1-.7 .1zM182.9 11.6l.2 .2a2.17 2.17 0 0 0 .3 1.9 .99 .99 0 0 0 1.6-.6v-1.1l.2-.4h-.7l.2 .2a1.92 1.92 0 0 1-.2 1.8 .6 .6 0 0 1-.9-.5v-1.1l.2-.4zM185.4 11.6l.2 .4v1.5l-.2 .4h.7l-.2-.4v-1.4l.8 1.8 .8-1.8v1.4l-.2 .4h.9l-.2-.4v-1.5l.2-.4h-.8l-.6 1.5-.6-1.5zM188.4 11.6l.2 .4v1.5l-.2 .4h1.8l.1-.6a1.12 1.12 0 0 1-1.2 .3v-.8h.5l.4 .2v-.6l-.4 .2h-.5v-.6l.2-.1a.96 .96 0 0 1 .9 .3l-.1-.6zM190.5 11.6l.2 .4v1.5l-.2 .4h.7l-.2-.4v-1.3l1.5 1.7v-1.9l.2-.4h-.7l.2 .4v.9l-1.1-1.3zM192.9 11.6l-.1 .6a.61 .61 0 0 1 .7-.3l.1 1.6-.3 .4h1l-.3-.4 .1-1.6a.78 .78 0 0 1 .8 .3l-.2-.6zM195.2 11.8a.62 .62 0 0 0-.2 .7 .62 .62 0 0 0 .6 .4l.6 .1 .1 .3a.76 .76 0 0 1-.7 .3 .76 .76 0 0 1-.6-.4l.1 .7 .2-.1a.89 .89 0 0 0 1 0 .89 .89 0 0 0 .4-.9 1.4 1.4 0 0 0-1.2-.5l-.1-.4a1.04 1.04 0 0 1 1.2 .2l-.1-.6-.2 .1-.5-.1z"/>
<path d="M166.2 6.3v2.6h-1.9a1.6 1.6 0 0 0 .7 1l.1 .3a1.16 1.16 0 0 0 .8 .9l.2-.1a.56 .56 0 0 1 .5-.3 .56 .56 0 0 1 .5 .3l.4 .8a1.66 1.66 0 0 0 1.9 1.3 1.68 1.68 0 0 1 1-2.2l.9-.3v-1.4a1.52 1.52 0 0 1-.4-1.6h-1.3l-.2 .8h.5l-.2 .8h-.5l-.1 1v.2l.4 .1-.2 .8a1.93 1.93 0 0 1-1.6-.3l.3-1.8h-.5l.2-.8h.4l.2-.8h-.4v-1.3zM168.6 7.6l-.6 2.9h.7l.6-2.9zM168.8 6.6l-.1 .7h.6l.2-.7z"/>
</g>
<path d="M19 22.5h177.8v.5h-177.8zM19 259.7h177.8v.5h-177.8z" fill="#000"/>
<text font-size="4.9" x="19" y="12.8">UCC28950-Q1</text>
<text font-size="3.9" x="76.7" y="29.3">UCC28950-Q1 Typical Application</text>
<g font-size="2.8">
<text x="19" y="263.6">2</text>
<text x="84.8" y="269">Product Folder Links: UCC28950-Q1</text>
</g>
<text font-size="2.8" fill="#0000c8" x="29.6" y="263.6">Submit Documentation Feedback</text>
<g font-size="2.5">
<text x="19" y="21.9">SLUSAG4B –APRIL 2011–REVISED SEPTEMBER 2012</text>
<text x="181.8" y="21.9">www.ti.com</text>
<text x="134.2" y="263.6">Copyright © 2011–2012, Texas Instruments Incorporated</text>
</g>
<g font-size="1.6" fill="#010202">
<text x="33.3" y="40.5">+</text>
<text x="32" y="44.9">V</text>
<text x="52.2" y="43.4">CT</text>
<text x="66.9" y="47">C</text>
<text x="88.8" y="47">UCC28950</text>
<text x="33.5" y="49.2">-</text>
<text x="62.6" y="49.4">R1</text>
<text x="72.9" y="49.6">R2</text>
<text x="83.6" y="50.7">1</text>
<text x="86.2" y="50.7">VREF</text>
<text x="95.7" y="50.7">GND</text>
<text x="100.5" y="50.7">24</text>
<text x="113.2" y="52.8">C</text>
<text x="61.3" y="59.4">R3</text>
<text x="83.6" y="55">2</text>
<text x="83.6" y="59.4">3</text>
<text x="86.2" y="59.4">EA-</text>
<text x="86.2" y="55">EA+</text>
<text x="94.8" y="59.4">OUTA</text>
<text x="95.9" y="55">VDD</text>
<text x="100.5" y="55">23</text>
<text x="100.5" y="59.4">22</text>
<text x="108" y="59.4">A</text>
<text x="116.6" y="56.5">V</text>
<text x="123.3" y="57.9">V</text>
<text x="163.8" y="57.9">V</text>
<text x="40.7" y="62.3">V</text>
<text x="55.6" y="65.9">R4</text>
<text x="65.5" y="62.8">C2</text>
<text x="71.8" y="60.4">C1</text>
<text x="77.6" y="62.3">R5</text>
<text x="83.6" y="63.7">4</text>
<text x="86.2" y="63.7">COMP</text>
<text x="94.8" y="63.7">OUTB</text>
<text x="100.5" y="63.7">21</text>
<text x="108" y="63.7">B</text>
<text x="117" y="63.7">A</text>
<text x="130.2" y="62.3">QA</text>
<text x="157.2" y="62.3">QC</text>
<text x="171.6" y="63.7">C</text>
<text x="52.3" y="66.6">R6</text>
<text x="59.2" y="66.6">C3</text>
<text x="71.7" y="68">C</text>
<text x="83.6" y="68">5</text>
<text x="86.2" y="68">SS/EN</text>
<text x="94.7" y="68">OUTC</text>
<text x="100.5" y="68">20</text>
<text x="108" y="68">C</text>
<text x="61.4" y="73.8">ENABLE</text>
<text x="71.6" y="76.4">R</text>
<text x="71.7" y="72">R</text>
<text x="83.6" y="72.4">6</text>
<text x="83.6" y="76.7">7</text>
<text x="86.2" y="76.7">DELCD</text>
<text x="86.2" y="72.4">DELAB</text>
<text x="94.7" y="72.4">OUTD</text>
<text x="94.8" y="76.7">OUTE</text>
<text x="100.5" y="72.4">19</text>
<text x="100.5" y="76.7">18</text>
<text x="108" y="72.4">D</text>
<text x="108" y="76.7">E</text>
<text x="123.3" y="73.8">V</text>
<text x="163.8" y="73.8">V</text>
<text x="71.8" y="80.7">R</text>
<text x="83.6" y="81.1">8</text>
<text x="86.2" y="81.1">DELEF</text>
<text x="94.9" y="81.1">OUTF</text>
<text x="100.5" y="81.1">17</text>
<text x="108" y="81.1">F</text>
<text x="117" y="79.6">B</text>
<text x="130.2" y="78.2">QB</text>
<text x="157.2" y="78.2">QD</text>
<text x="171.6" y="79.6">D</text>
<text x="54.8" y="89.8">V</text>
<text x="64.2" y="86.9">R</text>
<text x="70.5" y="85.1">R</text>
<text x="83.2" y="89.8">10</text>
<text x="83.6" y="85.4">9</text>
<text x="86.2" y="89.8">RT</text>
<text x="86.2" y="85.4">TMIN</text>
<text x="94.8" y="85.4">SYNC</text>
<text x="97" y="89.8">CS</text>
<text x="100.5" y="85.4">16</text>
<text x="100.5" y="89.8">15</text>
<text x="108" y="85.4">SYNC</text>
<text x="109.1" y="87.7">R</text>
<text x="177.4" y="86.2">V</text>
<text x="183.2" y="88.3">+</text>
<text x="70.8" y="92.3">R</text>
<text x="83.2" y="94.1">11</text>
<text x="86.2" y="94.1">RSUM</text>
<text x="95.1" y="94.1">ADEL</text>
<text x="100.5" y="94.1">14</text>
<text x="106.3" y="95.6">R</text>
<text x="121.4" y="95.6">E</text>
<text x="125.7" y="92">UCC27324</text>
<text x="133.3" y="94.1">QE</text>
<text x="153.5" y="94.1">QF</text>
<text x="155.7" y="92">UCC27324</text>
<text x="167.2" y="95.6">F</text>
<text x="52" y="99.7">Voltage Current</text>
<text x="55.4" y="101.6">Sense</text>
<text x="67.1" y="98.5">V</text>
<text x="75.7" y="96.4">R</text>
<text x="83.2" y="98.5">12</text>
<text x="86.2" y="98.5">DCM</text>
<text x="93" y="98.5">ADELEF</text>
<text x="100.5" y="98.5">13</text>
<text x="117.1" y="101.4">R</text>
<text x="183.2" y="99.9">-</text>
<text x="62" y="105.7">R7</text>
<text x="76.2" y="105.7">R</text>
<text x="82.3" y="105.7">R</text>
<text x="107.1" y="104.3">R</text>
<text x="167.3" y="107.9">V</text>
</g>
<g font-size="1.1" fill="#010202">
<text x="33.1" y="45.4">S</text>
<text x="68" y="47.6">REF</text>
<text x="114.4" y="53.4">VDD</text>
<text x="117.7" y="57">DD</text>
<text x="124.4" y="58.4">DD</text>
<text x="164.9" y="58.4">DD</text>
<text x="41.7" y="62.8">SENSE</text>
<text x="72.9" y="68.6">SS</text>
<text x="72.8" y="76.9">CD</text>
<text x="72.9" y="72.6">AB</text>
<text x="124.4" y="74.4">DD</text>
<text x="164.9" y="74.4">DD</text>
<text x="72.9" y="81.3">EF</text>
<text x="65.3" y="87.4">T</text>
<text x="71.7" y="85.6">TMIN</text>
<text x="110.3" y="88.2">A(hi)</text>
<text x="178.5" y="86.7">OUT</text>
<text x="55.9" y="90.3">REF</text>
<text x="71.9" y="92.9">SUM</text>
<text x="68.2" y="99">REF</text>
<text x="76.9" y="96.9">DCM(hi)</text>
<text x="107.4" y="96.1">AEF(hi)</text>
<text x="118.3" y="101.9">A</text>
<text x="77.4" y="106.3">CS</text>
<text x="83.5" y="106.3">DCM</text>
<text x="108.2" y="104.8">AEF</text>
<text x="168.4" y="108.5">SENSE</text>
</g>
</svg>
